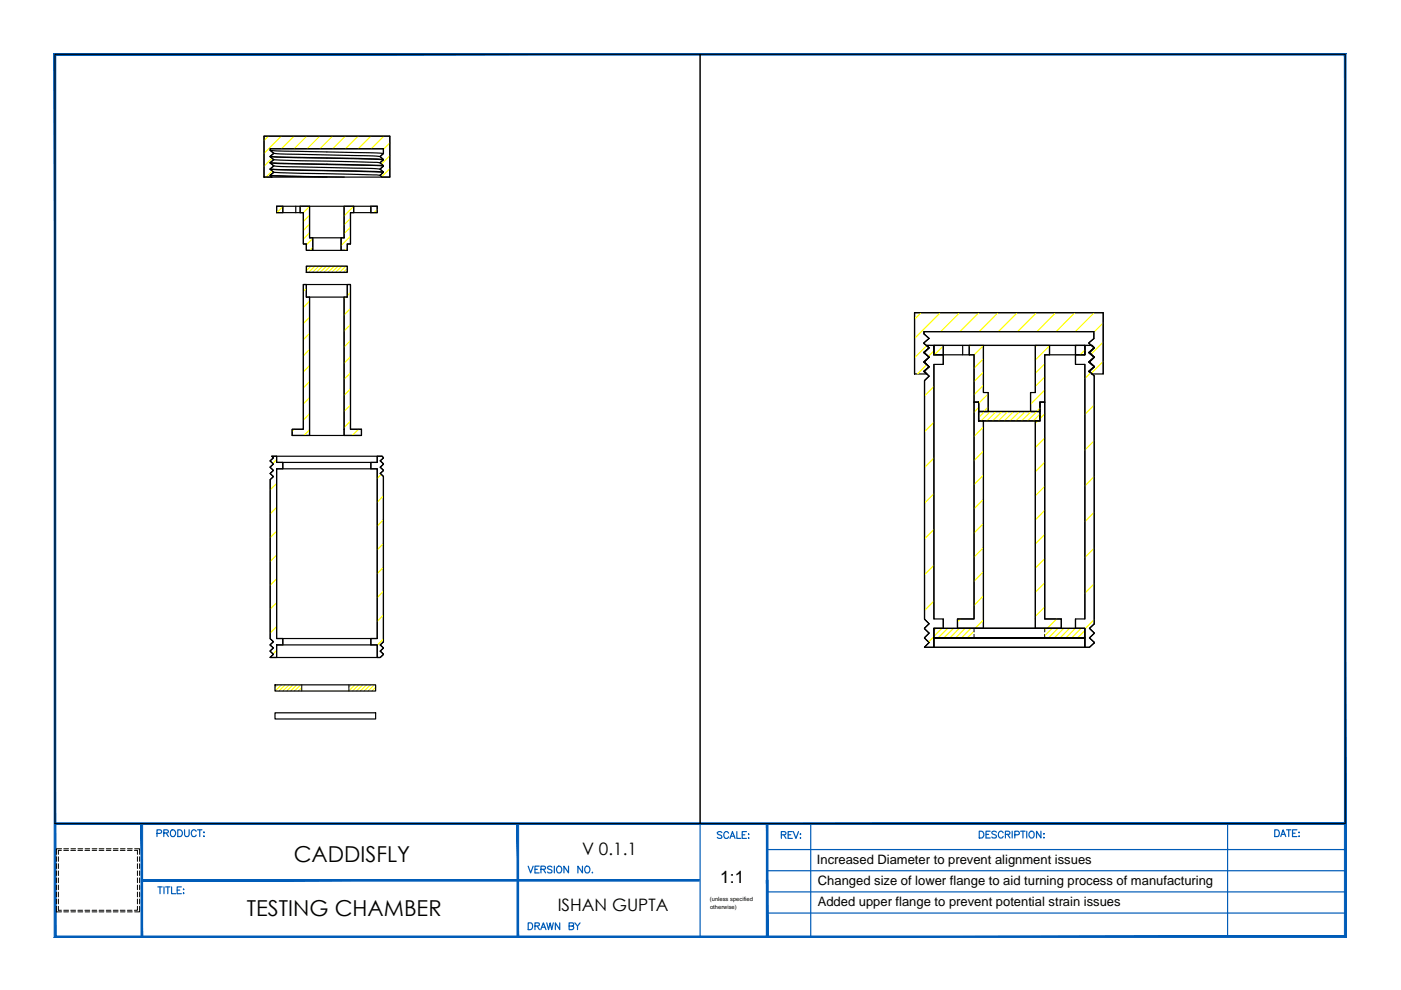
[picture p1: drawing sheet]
<svg xmlns="http://www.w3.org/2000/svg" width="297mm" height="210mm" viewBox="0 0 297 210" stroke-linecap="round" stroke-linejoin="round" font-family="sans-serif">
<!-- layer: 0 -->
<g fill="none" stroke="#000" stroke-width=".25">
<path d="M56 28.9h26.6v8.6h-1.6l-.4-.3 .7-.7-.7-.6 .7-.7-.7-.7 .7-.6-.7-.7 .7-.6v-1.1h-24v.4l.8 .6-.8 .6 .8 .8-.8 .6 .8 .7-.8 .7 .8 .6-.8 .6 .4 .4h-1.7zM56 28.9h26.6v8.6h-26.6zM57.3 33.2l.8 .7-.8 .6M57.3 35.8l24 .7M57.3 34.5l24 .7M57.3 35.9l24 .6M57.3 33.1l24 .7M57.3 37.2l15.7 .3M57.3 33.2l24 .7M57.3 37.2l12 .3M57.3 31.9l24 .7M57.3 34.5l24 .6"/>
<path d="M57.3 31.9v-.4h24v1.1M57.3 33.1v.1M57.3 35.8v.1M57.3 35.9l.8 .6M57.3 34.5l.8 .7M57.3 31.9l.8 .6M58.1 36.5l-.8 .6 .4 .4M58.1 32.5l22.5 .7M58.1 35.2l22.5 .7M58.1 33.9l22.5 .6M58.1 36.5l22.5 .7M58.1 32.5l-.8 .6"/>
<path d="M58.1 35.2l-.8 .6M80.6 37.2l.4 .3M80.6 35.9l.7 .6M80.6 34.5l.7 .6M81.3 32.6l-.7 .6 .7 .6M81.3 33.9l-.7 .6M81.3 35.2l-.7 .7M81.3 36.5l-.7 .7M81.3 33.8v.1M81.3 35.1v.1M81.3 36.5h.1M58.6 43.7h1.4v1.4h-1.4z"/>
<path d="M58.6 43.7h21.4v1.4h-5.7v6.6h-.7v1.4h-8.6v-1.4h-.7v-6.6h-5.7zM60 43.7v1.4M62.7 43.7v1.4M63.6 43.7h2v6.7h.7v2.7h-1.3v-1.4h-.7v-6.6h-.7zM63.6 43.7v1.4M65.6 43.7v6.7h7.4M66.3 50.4v2.7M72.3 50.4v2.7M73 43.7h2v1.4h-.7v6.6h-.7v1.4h-1.3v-2.7h.7zM73 43.7v6.7M75 43.7v1.4M78.6 43.7h1.4v1.4h-1.4z"/>
<path d="M78.6 43.7v1.4M64.3 60.3h.7v2.7h.6v29.3h-3.7v-1.3h2.4zM64.3 60.3h10v30.7h2.3v1.3h-14.7v-1.3h2.4zM65 60.3v2.7M65.6 63v29.3M73 63v29.3M73.6 60.3h.7v30.7h2.3v1.3h-3.6v-29.3h.6zM73.6 60.3v2.7h-8.6M193.9 66.3h40v13h-2.4l-.7-.6 1.1-.9-1.1-1 1.1-1-1.1-1 1.1-1-1.1-1.1 1.1-.9v-1.5h-36v.5l1.1 1-1.1 .9 1.1 1-1.1 1 1.1 1-1.1 1.1 1.1 1-1.1 .9 .6 .6h-2.6zM193.9 79.3v-13h40v13M196.5 73.2h1.5v2h2v2.1h-2v53.9h2v2h-2v4h-2l1-1-1-.9 1-1.1-1-.9 1-1.1-1-.9v-50.6l1-.9-1-1 1-1-1-1 1-1.1-1-.9 1-1.1zM197 77.8l-1.1 .9 .6 .6"/>
<path d="M197 75.7l-1.1-.9 1.1-1.1-1.1-.9 1.1-1-1.1-1v-.5h36v1.5l-1.1 .9 1.1 1-1.1 1.1 1.1 .9-1.1 1.1 1.1 .9-1.1 1 .7 .6M197 75.7l-1.1 1 1.1 1.1M197 75.7l-1-.9 1-1.1-.5-.5h35l.5 .5-1 1.1 1 .9-1 1.1 1 .9-1 1 1 1v52.6l-1 .9 1 1-1 1.1 1 1M197 77.8l-1 .9 1 1.1-1 .9v50.6l1 .9-1 1 1 1-1 1 1 1-1 1h35l1-.9M197 75.7l-1 1 1 1.1M198 73.2h2v2h-2zM198 73.2v2M198 77.3v53.9M198 75.2h8.5v10.1M200 73.2v4.1M204.1 73.2v2M205.5 73.2h3v10h1v4h-2v-1.9h-1v-10.1h-1z"/>
<path d="M205.5 73.2v2M208.5 73.2v10M219.5 73.2h3v2h-1v10.1h-1v1.9h-2v-4h1zM219.5 73.2v10M222.5 73.2v2M228 75.2h2v-2h1.5l.5 .5-1 1.1 1 .9-1 1.1 1 .9-1 1 1 1v52.6l-1 .9 1 1-1 1.1 1 1-1 .9h-1v-4h-2v-2h2v-53.9h-2zM228 73.2h2v2h-2zM228 73.2v4.1M230 73.2v2h-8.5v56h3.5v2M230 77.3v53.9M57.6 96.7h1v1.3h1.4v1.4h-1.4v36h1.4v1.3h-1.4v2.7h-1.3l.7-.7-.7-.6 .7-.7-.7-.6 .7-.7-.7-.7v-33.7l.7-.7-.7-.6 .7-.7-.7-.6 .7-.7-.7-.7 .7-.6zM58.6 99.4h21.4v36h-21.4z"/>
<path d="M58.6 96.7v1.3h21.4v-1.3M60 98v1.4M78.6 98h1.4v-1.3h1l.3 .3-.7 .7 .7 .6-.7 .8 .7 .6-.7 .7 .7 .6v35.1l-.7 .6 .7 .7-.7 .6 .7 .8-.7 .6h-.6v-2.7h-1.4v-1.3h1.4v-36h-1.4zM78.6 98v1.4M206.5 85.3h1v3.9h1v44h-5.5v-2h3.5zM206.5 85.3v45.9h-3.5v2M206.5 85.3h1M207.5 85.3v1.9h13M207.5 85.3v3.9M208.5 89.2v44M209.5 83.2v4M218.5 83.2v4"/>
<path d="M219.5 89.2v44M220.5 85.3h1v45.9h3.5v2h-5.5v-44h1zM221.5 85.3h-1v3.9h-13M57.3 100.4l.7-.7-.7-.6 .7-.7-.7-.7 .7-.6-.4-.4h23.4l.3 .3-.7 .7 .7 .6-.7 .8 .7 .6-.7 .7 .7 .6v35.1l-.7 .6 .7 .7M57.3 100.4h.1M57.3 100.4l.7 .6-.7 .7v33.7l.7 .7-.7 .6 .7 .7-.7 .6 .7 .7-.7 .7h23.3l.7-.6M58.6 136.7h21.4v2.7M58.6 136.7v2.7M60 135.4v1.3M78.6 135.4v1.3M81.3 137.4h.1M81.3 137.4l-.7 .6 .7 .8"/>
<path d="M198 133.2h32v4M198 133.2v4M200 131.2v2M228 131.2v2"/>
</g>
<g fill="none" stroke="#ff0" stroke-width=".25">
<path d="M56.9 28.9l-.9 .9M57.7 33.5l-1.7 1.8M57.7 36.2l-1.3 1.3M59.6 28.9l-3.6 3.6M62.3 28.9l-2.6 2.6M65 28.9l-2.6 2.6M67.8 28.9l-2.7 2.6M70.5 28.9l-2.7 2.6M73.2 28.9l-2.7 2.6M75.9 28.9l-2.6 2.6M78.6 28.9l-2.6 2.6M81.4 28.9l-2.7 2.6"/>
<path d="M82.6 30.3l-1.3 1.4M82.6 33l-1.7 1.8M82.6 35.8l-1.7 1.7M60 43.8l-1.3 1.3M63.8 43.7l-.2 .2M65.1 56.4l-.1 .2M65.6 43.8l-1.3 1.3M65.6 45.6l-1.3 1.3M65.6 47.5l-1.3 1.4M65.6 49.4l-1.3 1.3M65.9 56.4l-.9 1M66.3 50.6l-1.3 1.3"/>
<path d="M66.3 52.5l-.6 .6M66.8 56.4l-1.4 1.3M67.6 56.4l-1.3 1.3M68.4 56.4l-1.3 1.3M69.2 56.4l-1.3 1.3M70 56.4l-1.3 1.3M70.9 56.4l-1.4 1.3M71.7 56.4l-1.4 1.3M72.5 56.4l-1.3 1.3M73.1 43.7l-.1 .2M73.3 56.4l-1.3 1.3M73.6 57.7h.1"/>
<path d="M73.6 52.6l-.4 .5M73.6 56.9l-.8 .8M74.3 46.3l-1.3 1.4M74.3 48.2l-1.3 1.3M74.3 50.1l-2 2M75 43.8l-2 2M78.8 43.7l-.2 .2M80 44.4l-.7 .7M65 61.1l-.7 .7M65.6 63.8l-1.3 1.4M65.6 67.3l-1.3 1.3M65.6 70.7l-1.3 1.3"/>
<path d="M65.6 74.1l-1.3 1.3M65.6 77.5l-1.3 1.3M73.3 63l-.3 .3M74.3 62l-.7 .7M74.3 65.4l-1.3 1.4M74.3 68.8l-1.3 1.3M74.3 72.2l-1.3 1.4M74.3 75.6l-1.3 1.4M74.3 79.1l-1.3 1.3M195.3 66.3l-1.4 1.4M196.5 73.3l-2.6 2.6M196.5 77.3l-2 2"/>
<path d="M198 74.4l-1.2 1.2M199.4 66.3l-5.5 5.5M200 73.4l-1.9 1.8M203.5 66.3l-4.1 4M205.7 73.2l-.2 .2M207.5 66.3l-4 4M208.5 73.3l-2 2M208.5 76.1l-2 2M208.5 78.9l-2 2M211.6 66.3l-4 4M215.7 66.3l-4 4M219.8 66.3l-4.1 4"/>
<path d="M219.8 73.2l-.3 .3M221.5 77.1l-2 2M221.5 79.9l-2 2M222.5 73.3l-3 3M223.8 66.3l-3.9 4M227.9 66.3l-4 4M228.2 73.2l-.2 .2M230 74.3l-1 .9M231.3 79l-1.3 1.3M232 66.3l-4 4M233.9 68.5l-2 1.9M233.9 72.5l-2.6 2.6"/>
<path d="M233.9 76.6l-2.6 2.6M58.6 97.5l-.8 .8M62.4 91l-.5 .4M65.6 80.9l-1.3 1.4M65.6 84.3l-1.3 1.3M65.6 87.7l-1.3 1.4M65.6 91.1l-1.2 1.2M74.3 82.5l-1.3 1.3M74.3 85.9l-1.3 1.3M74.3 89.3l-1.3 1.3M76 91l-1.3 1.3M198 82l-2 1.9"/>
<path d="M198 89.5l-2 2M198 97.1l-2 2M207.5 86.4l-1 1M207.5 87.2v.1M208.5 90.5l-2 2M208.5 95.6l-2 2.1M208.5 81.7l-2 2M208.8 87.2l-1.3 1.3M209.5 83.5l-2 2M209.5 86.3l-1 .9M210 87.2l-2 2M211.2 87.2l-2 2"/>
<path d="M212.4 87.2l-1.9 2M213.7 87.2l-2 2M214.9 87.2l-2 2M216.2 87.2l-2.1 2M217.4 87.2l-2 2M218.6 87.2l-2 2M219.9 87.2l-2 2M220 89.2l-.5 .5M220.5 86.5l-.7 .7M220.5 87.8l-1.4 1.4M220.5 89l-.2 .2M221.5 87.8l-1 1"/>
<path d="M221.5 92.9l-2 2M221.5 98l-2 2M221.5 82.7l-3 3M232 85.9l-2 1.9M232 93.4l-2 2M58.6 102.5l-1.3 1.3M58.6 107.6l-1.3 1.3M58.6 112.6l-1.3 1.4M58.6 117.7l-1.3 1.3M80.8 100.6l-.8 .8M81.3 105.1l-1.3 1.4M81.3 110.2l-1.3 1.3"/>
<path d="M81.3 115.2l-1.3 1.4M198 104.7l-2 2M198 112.3l-2 2M198 119.8l-2 2M208.5 100.8l-2 1.9M208.5 105.9l-2 2M208.5 111l-2 2M208.5 116.1l-2 2M221.5 103.1l-2 2M221.5 108.2l-2 2M221.5 113.3l-2 2M221.5 118.4l-2 2"/>
<path d="M232 101l-2 2M232 108.6l-2 2M232 116.2l-2 2M58.6 122.7l-1.3 1.4M58.6 127.8l-1.3 1.3M58.6 132.8l-1.3 1.4M58.6 137.9l-.7 .7M60 136.6l-.2 .1M81.3 120.3l-1.3 1.3M81.3 125.3l-1.3 1.4M81.3 130.4l-1.3 1.3M81.3 135.5l-1.3 1.3"/>
<path d="M198 127.4l-2 2.1M198 135l-1.1 1.1M198.4 133.2l-.4 .5M199.7 133.2l-1.7 1.7M200 133l-.2 .2M200.9 133.2l-2 2.1M202.2 133.2l-2.1 2.1M203.4 133.2l-2 2.1M203.6 131.2l-.6 .6M204.6 133.2l-2 2.1M205.8 133.2l-2 2.1M206.5 133.8l-1.4 1.5"/>
<path d="M206.5 135l-.2 .3M208.5 121.2l-2 2M208.5 126.3l-2 2.1M208.5 131.4l-1.8 1.8M221.5 123.6l-2 2M221.5 128.7l-2 2M221.8 133.2l-.3 .4M223.1 133.2l-1.6 1.6M224 131.2l-1.9 2M224.3 133.2l-2 2.1M225.5 133.2l-2 2.1M226.8 133.2l-2 2.1"/>
<path d="M228 133.2l-2 2.1M229.2 133.2l-2 2.1M230 133.7l-1.6 1.6M230 134.9l-.3 .4M232 123.8l-2 2M232 131.4l-2 2M58.9 145.2l-.6 .5M59.7 145.2l-1.4 1.3M60.5 145.2l-1.3 1.3M61.3 145.2l-1.3 1.3M62.1 145.2l-1.3 1.3M62.9 145.2l-1.3 1.3"/>
<path d="M63.8 145.2l-1.4 1.3M64 145.8l-.7 .7M74.4 145.2l-.4 .5M75.2 145.2l-1.2 1.3M76.1 145.2l-1.4 1.3M76.9 145.2l-1.3 1.3M77.7 145.2l-1.3 1.3M78.5 145.2l-1.3 1.3M79.3 145.2l-1.3 1.3M79.6 145.7l-.8 .8"/>
</g>
<!-- layer: 02___PRT_ALL_AXES -->
<path d="M198 133.2h32v4h-32v-1.9h32h-32zM58.3 151.1h21.3v1.3h-21.3zM58.3 145.2h21.3v1.3h-21.3z" fill="none" stroke="#000" stroke-width=".25"/>
<!-- layer: hidden lines -->
<g fill="none" stroke="#000" stroke-width=".21">
<path d="M206.5 133.2v.8M206.5 134.5v.8M221.5 133.2v.8M221.5 134.5v.8M64 145.2v1.3M74 145.2v1.3M13.1 180h-1.1v1.1M13.5 180h1M15 180h1M16.5 180h1M18 180h1M19.5 180h1"/>
<path d="M21 180h1M22.5 180h1.1M24 180h1M25.5 180h1M27 180h1M28.5 180h1.1v1.1M12 181.7v.9M12 183.1v1.1M12 184.7v.9M12 186.1v1.1M12 187.7v.9M12 189.1v1.1"/>
<path d="M12 190.6v1M12 192.2v1.1h1.1M12.4 181.7v.9M12.4 183.1v1.1M12.4 184.7v.9M12.4 186.1v1.1M12.4 187.7v.9M12.4 189.1v1.1M12.4 190.6v1M12.4 192.2v.8h.6M13 180.3h-.6v.8M13.5 193.3h1"/>
<path d="M13.5 180.3h1M13.5 193h1M15 180.3h1M15 193h1M15 193.3h1M16.5 193.3h1M16.5 180.3h1M16.5 193h1M18 180.3h1M18 193h1M18 193.3h1M19.5 193.3h1"/>
<path d="M19.5 180.3h1M19.5 193h1M21 193.3h1M21 180.3h1M21 193h1M22.5 193.3h1.1M22.5 180.3h1M22.5 193h1M24 193.3h1M24 180.3h1M24 193h1M25.5 180.3h1"/>
<path d="M25.5 193h1M25.5 193.3h1M27 193.3h1M27 180.3h1M27 193h1M28.5 180.3h.6v.8M29.1 192.2v.8h-.6M29.1 181.7v.9M29.1 183.1v1.1M29.1 184.7v.9M29.1 186.1v1.1M29.1 187.7v.9"/>
<path d="M29.1 189.1v1.1M29.1 190.6v1M29.6 192.2v1.1h-1.1M29.6 181.7v.9M29.6 183.1v1.1M29.6 184.7v.9M29.6 186.1v1.1M29.6 187.7v.9M29.6 189.1v1.1M29.6 190.6v1"/>
</g>
<!-- layer: Outlines -->
<path d="M65 56.4h8.6v1.3h-8.6zM207.5 87.2h13v2h-13z" fill="none" stroke="#000" stroke-width=".3"/>
<!-- layer: YS-TITLEBLOCK-BORDERS -->
<path d="M148.4 174.6v24M171.9 174.6v24M260.3 174.6v24M30.1 186.6h118.1M162.7 184.6h122.5M162.7 189.1h122.5M162.7 193.6h122.5M162.7 180.1h122.5" fill="none" stroke="#005cb8" stroke-width=".25"/>
<g fill="#005cb8" stroke="#005cb8" stroke-width=".21">
<path d="M11.7 174.5v.3l273.5-.3zM11.7 174.8l273.5-.3v.3z"/>
<path d="M30.1 186.5v.3l118.1-.3zM30.1 186.8l118.1-.3v.3z"/>
<path d="M162.5 174.6v24h.3zM162.5 174.6h.3v24z"/>
<path d="M285.4 11.3l-.4 .4 .4 187.1zM285 11.7l.4 187.1-.4-.3zM11.5 198.8h273.9l-.4-.3zM11.8 198.5h273.2l-273.5 .3zM11.5 11.3v187.5l.3-.3zM11.5 11.3l.3 .4v186.8zM11.5 11.3l.3 .4 273.6-.4zM11.8 11.7l273.6-.4-.4 .4z"/>
<path d="M162.5 186.6l.3 12v-12zM162.5 186.6l.3 12h-.3z"/>
<path d="M109.6 174.6v24h.4zM109.6 174.6h.4v24z"/>
<path d="M29.9 174.6v24h.3zM29.9 174.6h.3v24z"/>
</g>
<!-- layer: YS-TITLEBLOCK-TEXT-NONEDITABLE -->
<g fill="none" stroke="#005cb8" stroke-width=".25">
<path d="M33.3 176.7l.8-.1 .2-.2-.1-.3-.9-.2v1.5M34.7 176.6h.9l.1-.2-.1-.3-.9-.2v1.5M35.2 176.6l.5 .8M36.4 176a.68 .68 0 0 1 .9 .7 .68 .68 0 0 1-.9 .6l-.3-.5 .1-.5zM37.7 175.9h.5a.75 .75 0 0 1 .5 .8 .75 .75 0 0 1-.5 .7h-.5zM39.1 175.9v1.1a.49 .49 0 0 0 .5 .4 .49 .49 0 0 0 .5-.4v-1.1M41.6 176.3a.52 .52 0 0 0-.6-.4 .52 .52 0 0 0-.4 .6v.3a.52 .52 0 0 0 .4 .6 .52 .52 0 0 0 .6-.4M41.9 175.9h.9M42.3 175.9v1.5M43.2 176.4v.2zM43.2 177.2v.2zM153 176.5l-.1-.1a.54 .54 0 0 0-.8 .3l.9 .7-.1 .3-.2 .1-.5-.1-.1-.2"/>
<path d="M154.5 176.7a.52 .52 0 0 0-.6-.4 .52 .52 0 0 0-.4 .6v.3a.52 .52 0 0 0 .4 .6 .52 .52 0 0 0 .6-.4M154.8 177.8l.5-1.5 .5 1.5M155 177.3h.7M156.2 176.3v1.5h.8M157.4 177h.5M158.3 176.3h-.9v1.5h.9M158.7 176.9h.1zM158.7 177.6v.2zM165.7 177h.8l.1-.4-.3-.3h-.6v1.5M166.2 177l.4 .8M167.1 177h.6M168 176.3h-.9v1.5h.9"/>
<path d="M168.2 176.3l.6 1.5 .5-1.5M169.6 176.9h.2zM169.6 177.7h.2zM207.6 176.2h.5a.75 .75 0 0 1 .5 .8 .75 .75 0 0 1-.5 .7h-.5zM209.1 176.9h.5M209.9 176.2h-.8v1.5h.8M211.3 176.4a.55 .55 0 0 0-.6-.2 .55 .55 0 0 0-.4 .4l1 .7-.2 .3-.2 .1-.5-.1-.1-.1M212.7 176.6a.52 .52 0 0 0-.6-.4 .52 .52 0 0 0-.4 .6v.3a.52 .52 0 0 0 .4 .6 .52 .52 0 0 0 .6-.4M213.2 176.9h.8l.1-.4-.3-.3h-.6v1.5M213.6 176.9l.5 .8M214.6 176.2v1.5M215.2 177l.8-.1 .1-.2-.1-.4-.8-.1v1.5"/>
<path d="M216.4 176.2h1M216.9 176.2v1.5M217.7 176.2v1.5M218.3 176.4l.2-.1a.71 .71 0 0 1 .8 .5 .71 .71 0 0 1-.4 .9 .73 .73 0 0 1-.7-.5 .73 .73 0 0 1 .1-.8zM220.7 176.2v1.5l-.9-1.5v1.5M221.2 176.8h.2zM221.2 177.6h.2zM270.3 175.9h.5a.78 .78 0 0 1 .5 .8 .78 .78 0 0 1-.5 .7h-.5zM271.5 177.4l.5-1.5 .6 1.5M271.7 176.9h.7M272.8 175.9h.9M273.2 175.9v1.5"/>
<path d="M274 176.7h.6M275 175.9h-1v1.5h1M275.4 176.5h.1zM275.4 177.3h.1zM33.5 188h.9M33.9 188v1.5M34.8 188v1.5M35.1 188h.9M35.6 188v1.5M36.4 188v1.5h.8M37.6 188.7h.5M38.5 188h-.9v1.5h.9"/>
<path d="M38.9 188.5v.1zM38.9 189.3v.2zM112 183.6l.5 1.5 .5-1.5M112 195.7h.5a.78 .78 0 0 1 .4 .7 .78 .78 0 0 1-.4 .7h-.5zM113.4 196.3l.9-.1v-.4l-.9-.1v1.4M113.4 184.3h.5M113.9 196.3l.5 .8M114.3 183.6h-.9v1.5h.9M114.7 197.1l.5-1.4 .6 1.4M114.7 184.3h.8l.2-.4-.4-.3h-.6v1.5M114.9 196.6h.6M115.2 184.3l.5 .8"/>
<path d="M115.9 195.7l.4 1.4 .3-1.4 .4 1.4 .3-1.4M117 183.9l-.3-.3-.6 .3 .1 .3 .8 .3-.1 .5h-.7l-.1-.1M117.5 183.6v1.5M118.1 183.9a.66 .66 0 0 1 1 0 .66 .66 0 0 1-.1 1l-.2 .1a.7 .7 0 0 1-.8-.3 .7 .7 0 0 1 .1-.8zM118.7 195.7v1.4l-1-1.4v1.4M120.5 183.6v1.5l-.9-1.5v1.5M120.7 196.3h.8l.1-.4-.1-.2h-.8v1.4l.8-.1 .1-.4-.3-.3M121.9 195.7l.5 .6v.8M123 195.7l-.6 .6M123.5 183.6v1.5l-1-1.5v1.5M124.1 183.9a.66 .66 0 0 1 .9 0 .66 .66 0 0 1-.1 1l-.1 .1a.7 .7 0 0 1-.8-.3 .7 .7 0 0 1 .1-.8zM125.6 185v.1z"/>
</g>
<!-- layer: 0 -->
<path d="M11.7 11.5h136.7v163.1h-136.7zM148.4 11.5h136.8v163.1h-136.8z" fill="none" stroke="#000" stroke-width=".21"/>
<g font-size="4.7">
<text x="62.3" y="182.8">CADDISFLY</text>
<text x="52.3" y="194.3">TESTING CHAMBER</text>
</g>
<text font-size="3.7" x="152.7" y="187.2">1:1</text>
<g font-size="3.6">
<text x="123.4" y="181.2">V 0.1.1</text>
<text x="118.3" y="193.3">ISHAN GUPTA</text>
</g>
<g font-size="2.8">
<text x="173.2" y="183.1">Increased Diameter to prevent alignment issues</text>
<text x="173.4" y="187.6">Changed size of lower flange to aid turning process of manufacturing</text>
<text x="173.4" y="192.1">Added upper flange to prevent potential strain issues</text>
</g>
<g font-size="1.2">
<text x="150.5" y="191.1">(unless specified</text>
<text x="150.6" y="192.7">otherwise)</text>
</g>
</svg>
